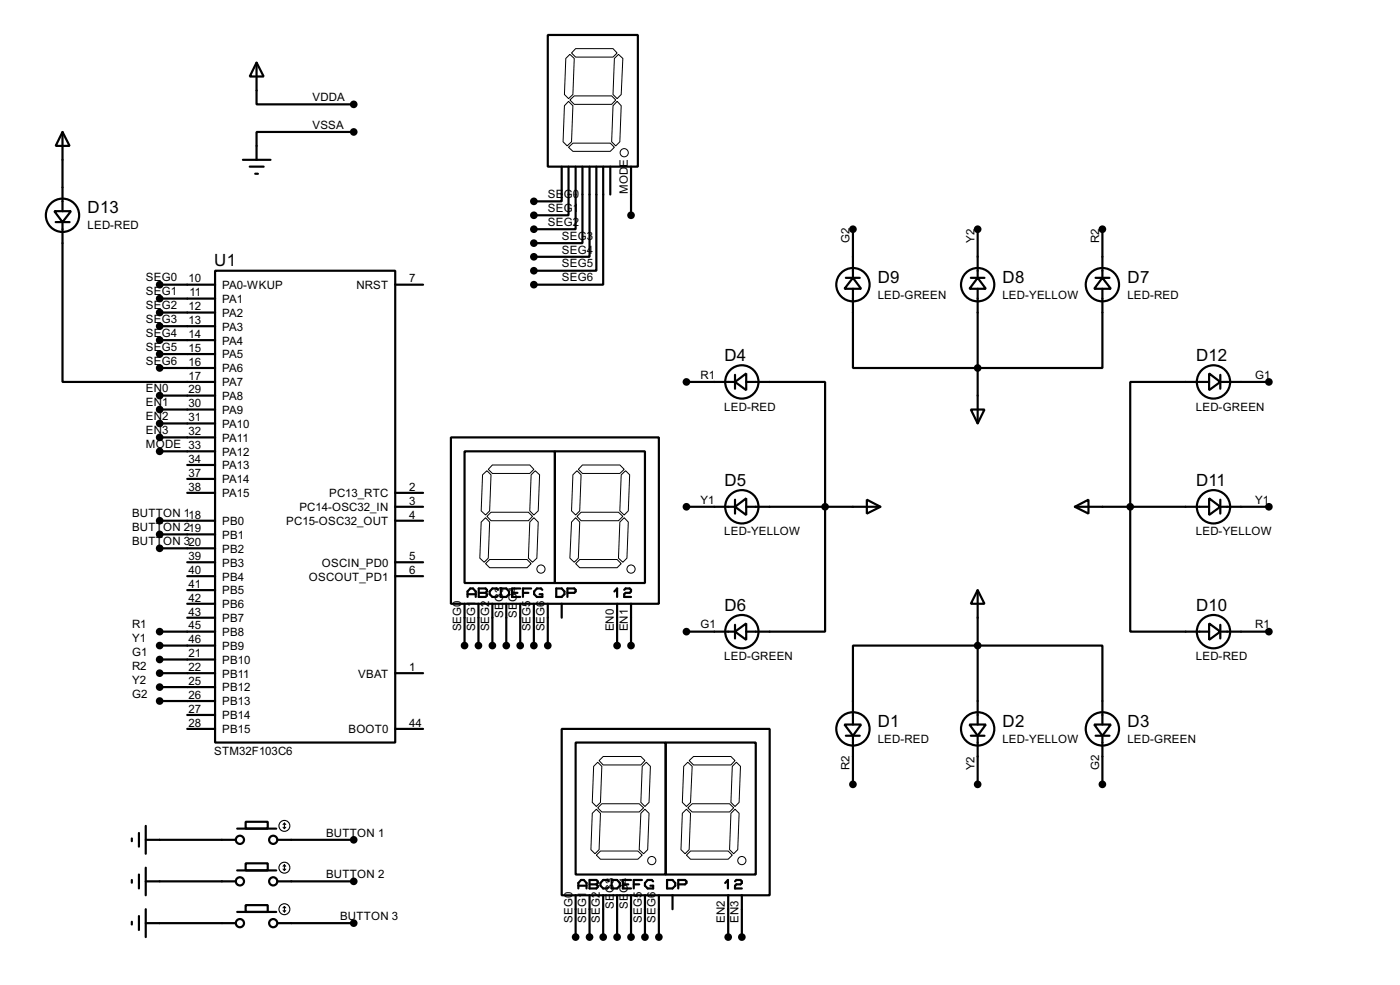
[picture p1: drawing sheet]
<svg xmlns="http://www.w3.org/2000/svg" width="256mm" height="180mm" viewBox="0 0 256 180" stroke-linecap="round" stroke-linejoin="round" font-family="sans-serif">
<g fill="none" stroke="#000" stroke-width=".4">
<path d="M47 11.5l1.3 2.5h-2.5zM47 11.5v7.6h17.8M100.4 6.4h16.5v24.1h-16.5zM10 38.7h3l-1.5 2zM11.5 24.2l1.3 2.5h-2.6zM11.5 24.2v14.5M44.5 29.3h5.1M45.8 30.5h2.5M46.8 31.8h.5M64.8 24.2h-17.8v5.1M102.9 30.5v6.4h-5.1M104.2 30.5v8.9h-6.4"/>
<path d="M105.5 30.5v11.5h-7.7M106.7 30.5v14h-8.9M108 30.5v16.5h-10.2M109.3 30.5v19.1h-11.5M110.5 30.5v21.6h-12.7M111.8 30.5v5.1M115.6 30.5v8.9M10.2 40.7h2.6M11.5 40.7v29.2h27.9M29.3 52.1h10.1M29.3 54.7h10.1M29.3 57.2h10.1"/>
<path d="M29.3 59.7h10.1M39.4 49.6h33v86.3h-33zM72.4 52.1h5.1M155 50.9h2.5M156.3 50.9l1.5 2h-3.1zM156.3 52.9v14.5h45.7v-14.5M156.3 42v8.9M177.9 50.9h2.5M179.1 50.9l1.5 2h-3zM179.1 42v8.9M179.1 52.9v24.6M200.7 50.9h2.6"/>
<path d="M202 50.9l1.5 2h-3zM202 42v8.9M29.3 62.3h10.1M29.3 64.8h10.1M29.3 67.4h10.1M29.3 72.4h10.1M29.3 75h10.1M29.3 77.5h10.1M125.8 69.9h8.9M134.7 69.9l2-1.5v3zM134.7 68.6v2.6M136.7 69.9h14.5v45.7h-14.5"/>
<path d="M177.9 75h2.5l-1.3 2.5zM221.5 68.4l2.1 1.5-2.1 1.5zM221.5 69.9h-14.4v45.7h14.4M223.6 69.9h8.9M223.6 68.6v2.6M29.3 80.1h10.1M29.3 82.6h10.1M29.3 95.3h10.1M29.3 97.8h10.1M34.3 85.1h5.1M34.3 87.7h5.1M34.3 90.2h5.1"/>
<path d="M72.4 92.8h5.1M72.4 95.3h5.1M72.4 90.2h5.1M82.6 80.1h38.1v30.4h-38.1zM85.1 82.6h16.6v24.1h-16.6zM101.7 82.6h16.5v24.1h-16.5zM125.8 92.8h8.9M134.7 92.8l2-1.6v3.1zM134.7 91.5v2.5M136.7 92.8h24.6M158.8 91.5l2.5 1.3-2.5 1.2zM196.9 92.8l2.5-1.3v2.5z"/>
<path d="M196.9 92.8h24.6M221.5 91.2l2.1 1.6-2.1 1.5zM223.6 92.8h8.9M223.6 91.5v2.5M29.3 115.6h10.1M29.3 118.2h10.1M29.3 100.4h10.1M34.3 102.9h5.1M34.3 105.5h5.1M34.3 108h5.1M34.3 110.5h5.1M34.3 113.1h5.1"/>
<path d="M72.4 102.9h5.1M72.4 105.5h5.1M85.1 110.5v7.7M85.7 109.3v-1l.5-.6h.5l.5 .6v1M85.7 108.8h1.5M87.7 110.5v7.7M87.7 107.7h1.3l.2 .3v.3l-.2 .2 .2 .3v.2l-.2 .3h-1.3zM87.7 108.5h1.3M90.2 110.5v7.7M91.2 108l-.2-.3h-.8l-.5 .6v.5l.5 .5h.8l.2-.3M91.8 107.7h1l.5 .6v.5l-.5 .5h-1zM92.8 110.5v7.7"/>
<path d="M93.8 108.5h1M95.3 110.5v7.7M95.3 107.7h-1.5v1.6h1.5M95.8 108.5h1M97.3 107.7h-1.5v1.6M97.8 110.5v7.7M99.4 108l-.3-.3h-.7l-.5 .6v.5l.5 .5h1v-.5h-.5M100.4 110.5v7.7M101.9 107.7h1l.5 .6v.5l-.5 .5h-1zM102.9 110.5v2.6M104 108.5h1.2l.3-.2v-.3l-.3-.3h-1.2v1.6M112.6 108.3l.5-.6v1.6"/>
<path d="M113.1 110.5v7.7M114.4 108l.2-.3h.8l.2 .3v.3l-.2 .2h-.8l-.2 .3v.5h1.2M115.6 110.5v7.7M125.8 115.6h8.9M134.7 115.6l2-1.5v3zM134.7 114.4v2.5M179.1 108l1.3 2.5h-2.5zM179.1 108v24.6M221.5 114.1l2.1 1.5-2.1 1.5zM223.6 115.6h8.9M223.6 114.4v2.5M29.3 120.7h10.1"/>
<path d="M29.3 123.2h10.1M29.3 125.8h10.1M29.3 128.3h10.1M34.3 133.4h5.1M34.3 130.9h5.1M72.4 123.2h5.1M72.4 133.4h5.1M102.9 133.4h38.1v30.5h-38.1zM105.5 135.9h16.5v24.2h-16.5zM122 135.9h16.5v24.2h-16.5zM154.7 132.6h3.1l-1.5 2.1zM155 134.7h2.5"/>
<path d="M156.3 132.6v-14.4h45.7v14.4M156.3 134.7v8.9M177.6 132.6h3l-1.5 2.1zM177.9 134.7h2.5M179.1 134.7v8.9M200.5 132.6h3l-1.5 2.1zM200.7 134.7h2.6M202 134.7v8.9M24.2 153.5v.5M25.5 152.5v2.5M26.7 153.7h16.5M26.7 151.2v5.1"/>
<path d="M26.7 158.8v5.1M43.5 151.7h7.1M43.5 159.3h7.1M45 150.4h4.1v1.3h-4.1zM45 158h4.1v1.3h-4.1zM50.9 153.7h13.9M24.2 161.1v.5M24.2 168.7v.5M25.5 160.1v2.5M25.5 167.7v2.5M26.7 161.3h16.5M26.7 169h16.5"/>
<path d="M26.7 166.4v5.1M43.5 166.9h7.1M45 165.7h4.1v1.2h-4.1zM50.9 161.3h13.9M50.9 169h13.9M105.5 163.9v7.6M106 162.6v-1l.5-.5h.5l.5 .5v1M106 162.1h1.5M108 161.1h1.3l.2 .2v.3l-.2 .3 .2 .2v.3l-.2 .2h-1.3zM108 163.9v7.6M108 161.9h1.3M110.5 163.9v7.6"/>
<path d="M111.5 161.3l-.2-.2h-.8l-.5 .5v.5l.5 .5h.8l.2-.2M112.1 161.1h1l.5 .5v.5l-.5 .5h-1zM113.1 163.9v7.6M114.1 161.9h1M115.6 163.9v7.6M115.6 161.1h-1.5v1.5h1.5M116.1 161.9h1M117.6 161.1h-1.5v1.5M118.2 163.9v7.6M119.7 161.3l-.3-.2h-.7l-.5 .5v.5l.5 .5h1v-.5h-.5M120.7 163.9v7.6M122.2 161.1h1l.5 .5v.5l-.5 .5h-1z"/>
<path d="M123.2 163.9v2.5M124.3 161.9h1.2l.3-.3v-.3l-.3-.2h-1.2v1.5M132.9 161.6l.5-.5v1.5M133.4 163.9v7.6M134.7 161.3l.2-.2h.8l.2 .2v.3l-.2 .3h-.8l-.2 .2v.5h1.2M135.9 163.9v7.6"/>
<circle cx="11.4" cy="39.4" r="3.1"/>
<circle cx="156.2" cy="52.1" r="3.1"/>
<circle cx="179.1" cy="52.1" r="3.1"/>
<circle cx="201.9" cy="52.1" r="3.1"/>
<circle cx="135.9" cy="69.9" r="3.1"/>
<circle cx="222.3" cy="69.9" r="3.1"/>
<circle cx="135.9" cy="92.8" r="3.1"/>
<circle cx="222.3" cy="92.8" r="3.1"/>
<circle cx="135.9" cy="115.6" r="3.1"/>
<circle cx="222.3" cy="115.6" r="3.1"/>
<circle cx="156.2" cy="133.4" r="3.1"/>
<circle cx="179.1" cy="133.4" r="3.1"/>
<circle cx="201.9" cy="133.4" r="3.1"/>
<circle cx="43.9" cy="153.7" r=".75"/>
<circle cx="50" cy="153.7" r=".75"/>
<circle cx="43.9" cy="169" r=".75"/>
<circle cx="43.9" cy="161.3" r=".75"/>
<circle cx="50" cy="169" r=".75"/>
<circle cx="50" cy="161.3" r=".75"/>
</g>
<g fill="#000" stroke="#000" stroke-width=".4">
<circle cx="64.8" cy="19.1" r=".5"/>
<circle cx="64.8" cy="24.2" r=".5"/>
<circle cx="97.8" cy="39.4" r=".5"/>
<circle cx="97.8" cy="36.9" r=".5"/>
<circle cx="115.6" cy="39.4" r=".5"/>
<circle cx="29.2" cy="57.2" r=".5"/>
<circle cx="29.2" cy="52.1" r=".5"/>
<circle cx="29.2" cy="59.7" r=".5"/>
<circle cx="29.2" cy="54.7" r=".5"/>
<circle cx="97.8" cy="44.5" r=".5"/>
<circle cx="97.8" cy="49.6" r=".5"/>
<circle cx="97.8" cy="52.1" r=".5"/>
<circle cx="97.8" cy="47" r=".5"/>
<circle cx="97.8" cy="42" r=".5"/>
<circle cx="156.2" cy="42" r=".5"/>
<circle cx="179.1" cy="42" r=".5"/>
<circle cx="201.9" cy="42" r=".5"/>
<circle cx="29.2" cy="67.4" r=".5"/>
<circle cx="29.2" cy="64.8" r=".5"/>
<circle cx="29.2" cy="62.3" r=".5"/>
<circle cx="29.2" cy="72.4" r=".5"/>
<circle cx="29.2" cy="77.5" r=".5"/>
<circle cx="29.2" cy="75" r=".5"/>
<circle cx="125.7" cy="69.9" r=".5"/>
<circle cx="179.1" cy="67.4" r=".5"/>
<circle cx="232.4" cy="69.9" r=".5"/>
<circle cx="29.2" cy="95.3" r=".5"/>
<circle cx="29.2" cy="97.8" r=".5"/>
<circle cx="29.2" cy="80.1" r=".5"/>
<circle cx="29.2" cy="82.6" r=".5"/>
<circle cx="125.7" cy="92.8" r=".5"/>
<circle cx="151.1" cy="92.8" r=".5"/>
<circle cx="207" cy="92.8" r=".5"/>
<circle cx="232.4" cy="92.8" r=".5"/>
<circle cx="29.2" cy="115.6" r=".5"/>
<circle cx="29.2" cy="118.2" r=".5"/>
<circle cx="29.2" cy="100.4" r=".5"/>
<circle cx="85.1" cy="118.2" r=".5"/>
<circle cx="87.6" cy="118.2" r=".5"/>
<circle cx="90.2" cy="118.2" r=".5"/>
<circle cx="92.7" cy="118.2" r=".5"/>
<circle cx="95.3" cy="118.2" r=".5"/>
<circle cx="97.8" cy="118.2" r=".5"/>
<circle cx="100.3" cy="118.2" r=".5"/>
<circle cx="113" cy="118.2" r=".5"/>
<circle cx="115.6" cy="118.2" r=".5"/>
<circle cx="125.7" cy="115.6" r=".5"/>
<circle cx="179.1" cy="118.2" r=".5"/>
<circle cx="232.4" cy="115.6" r=".5"/>
<circle cx="29.2" cy="128.3" r=".5"/>
<circle cx="29.2" cy="120.7" r=".5"/>
<circle cx="29.2" cy="125.8" r=".5"/>
<circle cx="29.2" cy="123.2" r=".5"/>
<circle cx="64.8" cy="153.7" r=".5"/>
<circle cx="156.2" cy="143.6" r=".5"/>
<circle cx="179.1" cy="143.6" r=".5"/>
<circle cx="201.9" cy="143.6" r=".5"/>
<circle cx="64.8" cy="161.3" r=".5"/>
<circle cx="64.8" cy="169" r=".5"/>
<circle cx="105.4" cy="171.5" r=".5"/>
<circle cx="108" cy="171.5" r=".5"/>
<circle cx="110.5" cy="171.5" r=".5"/>
<circle cx="113" cy="171.5" r=".5"/>
<circle cx="115.6" cy="171.5" r=".5"/>
<circle cx="118.1" cy="171.5" r=".5"/>
<circle cx="120.7" cy="171.5" r=".5"/>
<circle cx="133.4" cy="171.5" r=".5"/>
<circle cx="135.9" cy="171.5" r=".5"/>
</g>
<g fill="none" stroke="#000" stroke-width=".2">
<path d="M51.9 151.4l.2 .3M51.9 159.1l.2 .2M52.1 150.7v1M52.1 158.3v1M52.1 150.7l-.2 .2M52.1 150.7l.3 .2M52.1 158.3l-.2 .3M52.1 158.3l.3 .3M52.4 151.4l-.3 .3M52.4 159.1l-.3 .2M51.9 166.7l.2 .2M52.1 165.9v1"/>
<path d="M52.1 165.9l-.2 .3M52.1 165.9l.3 .3M52.4 166.7l-.3 .2"/>
<circle cx="52.1" cy="151.2" r="1"/>
<circle cx="52.1" cy="158.8" r="1"/>
<circle cx="52.1" cy="166.4" r="1"/>
</g>
<g fill="none" stroke="#000" stroke-width=".18">
<path d="M103.7 10.7l.7-.7 .8 .7-.2 6.6-.8 .8-.8-.8zM104.2 18.6l.8 .8-.3 6.6-.8 .7-.7-.7 .2-6.6zM104.4 18.3l.8-.7h6.9l.7 .7-.7 .8h-6.9zM105.5 8.9h6.8l.8 .8-.8 .8h-6.8l-.8-.8zM112.6 10.7l.7-.7 .8 .7-.3 6.6-.7 .8-.8-.8zM113.1 18.6l.7 .8-.2 6.6-.8 .7-.7-.7 .2-6.6zM104.2 27l.8-.8h6.8l.8 .8-.8 .7h-6.8zM88.2 95.6l.8-.8 .7 .8-.2 6.6-.8 .7-.8-.7zM88.4 86.9l.8-.7 .8 .7-.3 6.6-.7 .8-.8-.8zM89.2 94.5l.8-.7h6.8l.8 .7-.8 .8h-6.8zM90.2 85.1h6.9l.7 .8-.7 .8h-6.9l-.7-.8zM97.3 86.9l.8-.7 .8 .7-.3 6.6-.8 .8-.7-.8z"/>
<path d="M97.8 94.8l.8 .8-.2 6.6-.8 .7-.8-.7 .3-6.6zM105 86.9l.7-.7 .8 .7-.3 6.6-.7 .8-.8-.8zM105.5 94.8l.7 .8-.2 6.6-.8 .7-.8-.7 .3-6.6zM105.7 94.5l.8-.7h6.8l.8 .7-.8 .8h-6.8zM106.7 85.1h6.9l.8 .8-.8 .8h-6.9l-.7-.8zM113.6 95.6l.8-.8 .7 .8-.2 6.6-.8 .7-.8-.7zM113.8 86.9l.8-.7 .8 .7-.3 6.6-.7 .8-.8-.8zM89 103.2l.7-.8h6.9l.7 .8-.7 .7h-6.9zM105.5 103.2l.7-.8h6.9l.7 .8-.7 .7h-6.9zM109.8 139.2l.7-.7h6.9l.8 .7-.8 .8h-6.9zM126.3 139.2l.8-.7h6.8l.8 .7-.8 .8h-6.8zM108.5 148.9l.8-.8 .7 .8-.2 6.6-.8 .8-.7-.8z"/>
<path d="M108.8 140.3l.7-.8 .8 .8-.3 6.6-.7 .7-.8-.7zM109.3 156.5l.7-.7h6.9l.8 .7-.8 .8h-6.9zM110.3 147.1h6.8l.8 .8-.8 .7h-6.8l-.8-.7zM117.4 148.9l.8-.8 .7 .8-.2 6.6-.8 .8-.8-.8zM117.7 140.3l.7-.8 .8 .8-.3 6.6-.7 .7-.8-.7zM125 148.9l.8-.8 .7 .8-.2 6.6-.8 .8-.7-.8zM125.3 140.3l.7-.8 .8 .8-.3 6.6-.7 .7-.8-.7zM126 147.9l.8-.8h6.9l.7 .8-.7 .7h-6.9zM126.5 155.8h6.9l.8 .7-.8 .8h-6.9l-.7-.8zM133.9 148.9l.8-.8 .7 .8-.2 6.6-.8 .8-.7-.8zM134.2 140.3l.7-.8 .8 .8-.3 6.6-.7 .7-.8-.7z"/>
<circle cx="114.3" cy="28" r=".75"/>
<circle cx="99.1" cy="104.2" r=".75"/>
<circle cx="115.6" cy="104.2" r=".75"/>
<circle cx="119.4" cy="157.5" r=".75"/>
<circle cx="135.9" cy="157.5" r=".75"/>
</g>
<g font-size="3.5">
<text x="16.1" y="39.1">D13</text>
<text x="39.3" y="48.7">U1</text>
<text x="160.8" y="51.8">D9</text>
<text x="183.7" y="51.8">D8</text>
<text x="206.6" y="51.8">D7</text>
<text x="132.7" y="66.1">D4</text>
<text x="219.1" y="66.1">D12</text>
<text x="132.7" y="88.9">D5</text>
<text x="219.1" y="88.9">D11</text>
<text x="132.7" y="111.8">D6</text>
<text x="219.1" y="111.8">D10</text>
<text x="160.8" y="133.1">D1</text>
<text x="183.7" y="133.1">D2</text>
<text x="206.6" y="133.1">D3</text>
</g>
<g font-size="2.4">
<text x="57.2" y="23.6">VSSA</text>
<text x="57.2" y="18.5">VDDA</text>
<text x="115" y="35.6" transform="rotate(-90 115 35.6)">MODE</text>
<text x="16" y="42">LED-RED</text>
<text x="100.4" y="36.3">SEG0</text>
<text x="100.4" y="38.8">SEG1</text>
<text x="100.4" y="41.3">SEG2</text>
<text x="102.9" y="46.4">SEG4</text>
<text x="102.9" y="43.9">SEG3</text>
<text x="155.7" y="44.5" transform="rotate(-90 155.7 44.5)">G2</text>
<text x="178.5" y="44.5" transform="rotate(-90 178.5 44.5)">Y2</text>
<text x="201.4" y="44.5" transform="rotate(-90 201.4 44.5)">R2</text>
<text x="26.7" y="51.5">SEG0</text>
<text x="34.6" y="51.7">10</text>
<text x="40.7" y="52.9">PA0-WKUP</text>
<text x="65.3" y="52.9">NRST</text>
<text x="75" y="51.7">7</text>
<text x="102.9" y="49">SEG5</text>
<text x="102.9" y="51.5">SEG6</text>
<text x="26.7" y="54">SEG1</text>
<text x="26.7" y="56.6">SEG2</text>
<text x="26.7" y="59.1">SEG3</text>
<text x="34.6" y="56.8">12</text>
<text x="34.6" y="59.3">13</text>
<text x="34.7" y="54.3">11</text>
<text x="40.7" y="58">PA2</text>
<text x="40.7" y="55.4">PA1</text>
<text x="160.8" y="54.7">LED-GREEN</text>
<text x="183.6" y="54.7">LED-YELLOW</text>
<text x="206.5" y="54.7">LED-RED</text>
<text x="26.7" y="61.7">SEG4</text>
<text x="26.7" y="64.2">SEG5</text>
<text x="34.6" y="61.9">14</text>
<text x="34.6" y="64.4">15</text>
<text x="40.7" y="60.5">PA3</text>
<text x="40.7" y="63.1">PA4</text>
<text x="40.7" y="65.6">PA5</text>
<text x="26.7" y="66.7">SEG6</text>
<text x="26.7" y="71.8">EN0</text>
<text x="34.6" y="67">16</text>
<text x="34.6" y="69.5">17</text>
<text x="34.6" y="72">29</text>
<text x="40.7" y="68.1">PA6</text>
<text x="40.7" y="70.7">PA7</text>
<text x="128.3" y="69.3">R1</text>
<text x="229.9" y="69.3">G1</text>
<text x="26.7" y="74.4">EN1</text>
<text x="26.7" y="76.9">EN2</text>
<text x="34.6" y="74.6">30</text>
<text x="34.6" y="77.1">31</text>
<text x="40.7" y="73.2">PA8</text>
<text x="40.7" y="75.8">PA9</text>
<text x="132.7" y="75.1">LED-RED</text>
<text x="219.1" y="75.1">LED-GREEN</text>
<text x="26.7" y="79.5">EN3</text>
<text x="26.7" y="82">MODE 33</text>
<text x="34.6" y="79.7">32</text>
<text x="40.7" y="78.3">PA10</text>
<text x="40.7" y="80.8">PA11</text>
<text x="40.7" y="83.4">PA12</text>
<text x="34.6" y="84.7">34</text>
<text x="34.6" y="87.3">37</text>
<text x="34.6" y="89.8">38</text>
<text x="40.7" y="85.9">PA13</text>
<text x="40.7" y="88.5">PA14</text>
<text x="75" y="89.8">2</text>
<text x="24.2" y="94.7">BUTTON 118</text>
<text x="40.7" y="91">PA15</text>
<text x="54.8" y="93.6">PC14-OSC32_IN</text>
<text x="60.3" y="91">PC13_RTC</text>
<text x="75" y="92.4">3</text>
<text x="75" y="94.9">4</text>
<text x="128.3" y="92.2">Y1</text>
<text x="229.9" y="92.2">Y1</text>
<text x="24.2" y="97.2">BUTTON 219</text>
<text x="24.2" y="99.8">BUTTON 320</text>
<text x="40.7" y="96.1">PB0</text>
<text x="40.7" y="98.6">PB1</text>
<text x="40.7" y="101.2">PB2</text>
<text x="52.4" y="96.1">PC15-OSC32_OUT</text>
<text x="132.7" y="98">LED-YELLOW</text>
<text x="219.1" y="98">LED-YELLOW</text>
<text x="34.6" y="102.5">39</text>
<text x="34.6" y="105.1">40</text>
<text x="34.6" y="107.6">41</text>
<text x="40.7" y="103.7">PB3</text>
<text x="40.7" y="106.3">PB4</text>
<text x="56.6" y="106.3">OSCOUT_PD1</text>
<text x="59" y="103.7">OSCIN_PD0</text>
<text x="75" y="102.5">5</text>
<text x="75" y="105.1">6</text>
<text x="34.6" y="110.1">42</text>
<text x="34.6" y="112.7">43</text>
<text x="40.7" y="108.8">PB5</text>
<text x="40.7" y="111.3">PB6</text>
<text x="40.7" y="113.9">PB7</text>
<text x="92.1" y="113" transform="rotate(-90 92.1 113)">SE</text>
<text x="92.1" y="110.1" transform="rotate(-90 92.1 110.1)">G3</text>
<text x="94.7" y="113" transform="rotate(-90 94.7 113)">SE</text>
<text x="94.7" y="110.1" transform="rotate(-90 94.7 110.1)">G4</text>
<text x="24.2" y="115">R1</text>
<text x="24.2" y="117.6">Y1</text>
<text x="34.6" y="115.2">45</text>
<text x="34.6" y="117.8">46</text>
<text x="40.7" y="116.4">PB8</text>
<text x="40.7" y="119">PB9</text>
<text x="84.5" y="115.6" transform="rotate(-90 84.5 115.6)">SEG0</text>
<text x="87.1" y="115.6" transform="rotate(-90 87.1 115.6)">SEG1</text>
<text x="89.6" y="115.6" transform="rotate(-90 89.6 115.6)">SEG2</text>
<text x="97.2" y="115.6" transform="rotate(-90 97.2 115.6)">SEG5</text>
<text x="99.8" y="115.6" transform="rotate(-90 99.8 115.6)">SEG6</text>
<text x="112.5" y="115.6" transform="rotate(-90 112.5 115.6)">EN0</text>
<text x="115" y="115.6" transform="rotate(-90 115 115.6)">EN1</text>
<text x="128.3" y="115">G1</text>
<text x="229.9" y="115">R1</text>
<text x="24.2" y="120.1">G1</text>
<text x="24.2" y="122.6">R2</text>
<text x="24.2" y="125.2">Y2</text>
<text x="34.6" y="120.3">21</text>
<text x="34.6" y="122.8">22</text>
<text x="34.6" y="125.4">25</text>
<text x="40.7" y="121.5">PB10</text>
<text x="40.7" y="124">PB11</text>
<text x="65.6" y="124">VBAT</text>
<text x="75" y="122.8">1</text>
<text x="132.7" y="120.9">LED-GREEN</text>
<text x="219.1" y="120.9">LED-RED</text>
<text x="24.2" y="127.7">G2</text>
<text x="34.6" y="127.9">26</text>
<text x="34.6" y="130.5">27</text>
<text x="40.7" y="126.6">PB12</text>
<text x="40.7" y="129.1">PB13</text>
<text x="40.7" y="131.7">PB14</text>
<text x="34.6" y="133">28</text>
<text x="40.7" y="134.2">PB15</text>
<text x="63.8" y="134.2">BOOT0</text>
<text x="75" y="133">44</text>
<text x="160.8" y="136">LED-RED</text>
<text x="183.6" y="136">LED-YELLOW</text>
<text x="206.5" y="136">LED-GREEN</text>
<text x="39.2" y="138.1">STM32F103C6</text>
<text x="155.7" y="141" transform="rotate(-90 155.7 141)">R2</text>
<text x="178.5" y="141" transform="rotate(-90 178.5 141)">Y2</text>
<text x="201.4" y="141" transform="rotate(-90 201.4 141)">G2</text>
<text x="59.7" y="153.1">BUTTON 1</text>
<text x="59.7" y="160.7">BUTTON 2</text>
<text x="112.5" y="166.4" transform="rotate(-90 112.5 166.4)">SE</text>
<text x="112.5" y="163.5" transform="rotate(-90 112.5 163.5)">G3</text>
<text x="115" y="166.4" transform="rotate(-90 115 166.4)">SE</text>
<text x="115" y="163.5" transform="rotate(-90 115 163.5)">G4</text>
<text x="62.3" y="168.4">BUTTON 3</text>
<text x="104.9" y="168.9" transform="rotate(-90 104.9 168.9)">SEG0</text>
<text x="107.4" y="168.9" transform="rotate(-90 107.4 168.9)">SEG1</text>
<text x="109.9" y="168.9" transform="rotate(-90 109.9 168.9)">SEG2</text>
<text x="117.6" y="168.9" transform="rotate(-90 117.6 168.9)">SEG5</text>
<text x="120.1" y="168.9" transform="rotate(-90 120.1 168.9)">SEG6</text>
<text x="132.8" y="168.9" transform="rotate(-90 132.8 168.9)">EN2</text>
<text x="135.3" y="168.9" transform="rotate(-90 135.3 168.9)">EN3</text>
</g>
</svg>
